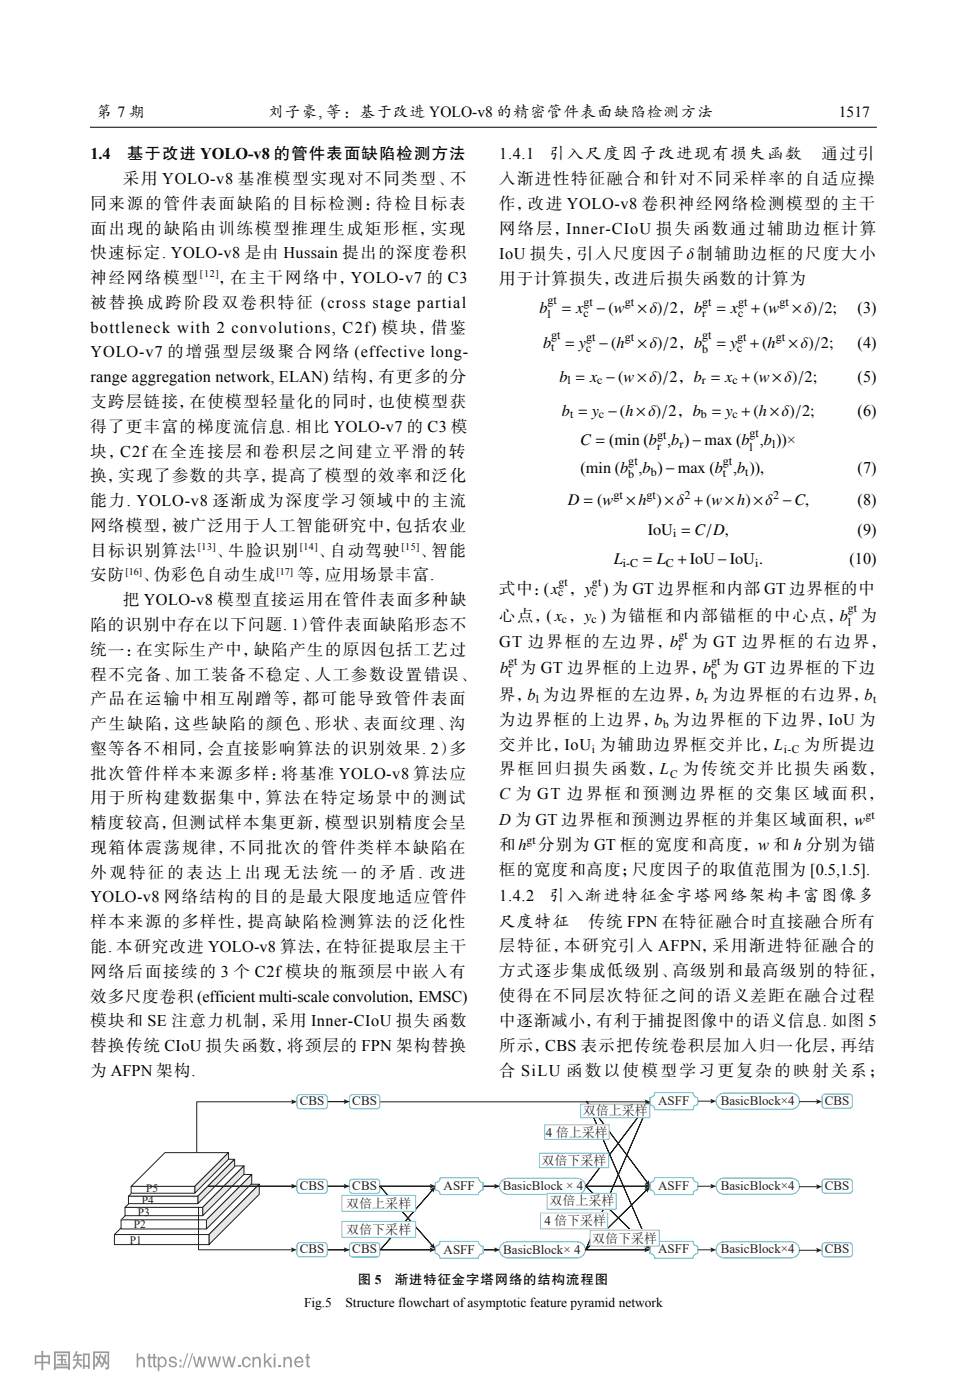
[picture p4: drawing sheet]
<svg xmlns="http://www.w3.org/2000/svg" width="210mm" height="303mm" viewBox="0 0 210 303" stroke-linecap="round" stroke-linejoin="round" font-family="sans-serif">
<path d="M82.2 238.4h57.7" fill="none" stroke="#231f20" stroke-width=".22"/>
<path d="M139.5 237.9l1.2 .5-1.2 .5 .2-.5z" fill="#231f20"/>
<path d="M74.7 238.4h-3.9h4.8" fill="none" stroke="#231f20" stroke-width=".22"/>
<path d="M74.4 237.9l1.2 .5-1.2 .5 .2-.5z" fill="#231f20"/>
<path d="M74.7 256.7h-3.9h4.8" fill="none" stroke="#231f20" stroke-width=".22"/>
<path d="M74.4 256.2l1.2 .5-1.2 .5 .2-.5z" fill="#231f20"/>
<path d="M74.8 270.4h-3.9h4.7" fill="none" stroke="#231f20" stroke-width=".22"/>
<path d="M74.4 269.9l1.2 .5-1.2 .6 .2-.6z" fill="#231f20"/>
<path d="M107.3 256.7h-2.8h3.6" fill="none" stroke="#231f20" stroke-width=".22"/>
<path d="M106.9 256.2l1.2 .5-1.2 .5 .2-.5z" fill="#231f20"/>
<path d="M107.3 270.4h-2.6h3.4" fill="none" stroke="#231f20" stroke-width=".22"/>
<path d="M106.9 269.9l1.2 .5-1.2 .6 .2-.6z" fill="#231f20"/>
<path d="M75.8 237.1l.4-.2h5.3a.68 .68 0 0 1 .7 .6v1.8a.65 .65 0 0 1-.7 .6h-5.3a.65 .65 0 0 1-.6-.6v-1.8z" fill-rule="evenodd" fill="#fff"/>
<path d="M75.8 237.1l.4-.2h5.3a.68 .68 0 0 1 .7 .6v1.8a.65 .65 0 0 1-.7 .6h-5.3a.65 .65 0 0 1-.6-.6v-1.8z" fill="none" stroke="#4ea5b9" stroke-width=".22"/>
<path d="M75.8 255.4l.4-.2h5.3a.65 .65 0 0 1 .7 .6v1.8a.68 .68 0 0 1-.7 .6h-5.3a.68 .68 0 0 1-.6-.6v-1.8z" fill-rule="evenodd" fill="#fff"/>
<path d="M75.8 255.4l.4-.2h5.3a.65 .65 0 0 1 .7 .6v1.8a.68 .68 0 0 1-.7 .6h-5.3a.68 .68 0 0 1-.6-.6v-1.8z" fill="none" stroke="#4ea5b9" stroke-width=".22"/>
<path d="M75.8 269.1l.5-.2h5.2a.62 .62 0 0 1 .6 .7v1.7a.65 .65 0 0 1-.6 .7h-5.2a.66 .66 0 0 1-.7-.7v-1.7z" fill-rule="evenodd" fill="#fff"/>
<path d="M75.8 269.1l.5-.2h5.2a.62 .62 0 0 1 .6 .7v1.7a.65 .65 0 0 1-.6 .7h-5.2a.66 .66 0 0 1-.7-.7v-1.7z" fill="none" stroke="#4ea5b9" stroke-width=".22"/>
<path d="M93.3 270.4h-11h11.9" fill="none" stroke="#231f20" stroke-width=".22"/>
<path d="M92.9 269.9l1.3 .5-1.3 .6 .2-.6z" fill="#231f20"/>
<path d="M94.2 256.8l-11.9 13.6 11.3-13" fill="none" stroke="#231f20" stroke-width=".22"/>
<path d="M93 257.4l1.2-.6-.5 1.3-.2-.5z" fill="#231f20"/>
<path d="M93.4 256.7h-11.2h12" fill="none" stroke="#231f20" stroke-width=".22"/>
<path d="M93 256.2l1.2 .5-1.2 .5 .2-.5z" fill="#231f20"/>
<path d="M93.6 269.6l-11.4-12.9 12 13.6" fill="none" stroke="#231f20" stroke-width=".22"/>
<path d="M93 269.7l.5-.2 .2-.5 .5 1.3z" fill="#231f20"/>
<path d="M73.9 258.6h16v3.5h-16z" fill-rule="evenodd" fill="#fff"/>
<path d="M74 258.7h15.9v3.4h-15.9z" fill="none" stroke="#83c3d0" stroke-width=".22"/>
<path d="M73.9 264.2h16v3.5h-16z" fill-rule="evenodd" fill="#fff"/>
<path d="M74 264.3h15.9v3.4h-15.9z" fill="none" stroke="#83c3d0" stroke-width=".22"/>
<path d="M108.6 269.2l.8-.4 .5-.1h14.8a1.75 1.75 0 0 1 1.9 1.8 1.75 1.75 0 0 1-1.9 1.7h-14.8a1.75 1.75 0 0 1-1.7-1 1.75 1.75 0 0 1 .4-2z" fill-rule="evenodd" fill="#fff"/>
<path d="M108.6 269.2l.8-.4 .5-.1h14.8a1.75 1.75 0 0 1 1.9 1.8 1.75 1.75 0 0 1-1.9 1.7h-14.8a1.75 1.75 0 0 1-1.7-1 1.75 1.75 0 0 1 .4-2z" fill="none" stroke="#4ea5b9" stroke-width=".22"/>
<path d="M108.6 255.4l.8-.4h.5h14.8a1.75 1.75 0 0 1 1.9 1.7 1.75 1.75 0 0 1-1.9 1.8h-14.8a1.74 1.74 0 0 1-1.7-1.1 1.74 1.74 0 0 1 .4-2z" fill-rule="evenodd" fill="#fff"/>
<path d="M108.6 255.4l.8-.4h.5h14.8a1.75 1.75 0 0 1 1.9 1.7 1.75 1.75 0 0 1-1.9 1.8h-14.8a1.74 1.74 0 0 1-1.7-1.1 1.74 1.74 0 0 1 .4-2z" fill="none" stroke="#4ea5b9" stroke-width=".22"/>
<path d="M140.5 238.5l-13.8 31.9 13.5-31.1" fill="none" stroke="#231f20" stroke-width=".22"/>
<path d="M139.6 239.4l.9-.9v1.3l-.4-.4z" fill="#231f20"/>
<path d="M140.6 256.8l-13.9 13.6 13.3-13" fill="none" stroke="#231f20" stroke-width=".22"/>
<path d="M139.3 257.3l1.3-.5-.5 1.3-.3-.6z" fill="#231f20"/>
<path d="M139.8 270.4h-13.1h13.9" fill="none" stroke="#231f20" stroke-width=".22"/>
<path d="M139.4 269.9l1.2 .5-1.2 .6 .2-.6z" fill="#231f20"/>
<path d="M139.9 256.7h-13.2h14" fill="none" stroke="#231f20" stroke-width=".22"/>
<path d="M139.5 256.2l1.2 .5-1.2 .5 .2-.5z" fill="#231f20"/>
<path d="M140.5 238.5l-13.8 18.2 13.3-17.5" fill="none" stroke="#231f20" stroke-width=".22"/>
<path d="M139.3 239.2l1.2-.7-.4 1.3-.2-.5z" fill="#231f20"/>
<path d="M140.1 269.7l-13.4-13 14 13.6" fill="none" stroke="#231f20" stroke-width=".22"/>
<path d="M140.2 269.1l.5 1.2-1.3-.5 .6-.2z" fill="#231f20"/>
<path d="M140.1 256l-13.2-17.7 13.7 18.4" fill="none" stroke="#231f20" stroke-width=".22"/>
<path d="M139.5 256l.5-.1 .3-.5 .3 1.3z" fill="#231f20"/>
<path d="M140.3 269.3l-13.4-31 13.7 31.8" fill="none" stroke="#231f20" stroke-width=".22"/>
<path d="M139.7 269.1h.5l.4-.4v1.4z" fill="#231f20"/>
<path d="M125.5 238.9h15v3h-15z" fill-rule="evenodd" fill="#fff"/>
<path d="M125.6 238.9h14.9v3h-14.9z" fill="none" stroke="#83c3d0" stroke-width=".22"/>
<path d="M117.8 243.3h14v3.2h-14z" fill-rule="evenodd" fill="#fff"/>
<path d="M117.8 243.4h14v3.1h-14z" fill="none" stroke="#83c3d0" stroke-width=".22"/>
<path d="M118.3 258.2h15v3.5h-15z" fill-rule="evenodd" fill="#fff"/>
<path d="M118.3 258.2h15v3.5h-15z" fill="none" stroke="#83c3d0" stroke-width=".22"/>
<path d="M116.9 262.4h14.5v3.5h-14.5z" fill-rule="evenodd" fill="#fff"/>
<path d="M116.9 262.5h14.5v3.4h-14.5z" fill="none" stroke="#83c3d0" stroke-width=".22"/>
<path d="M116.7 249.5h15v3.2h-15z" fill-rule="evenodd" fill="#fff"/>
<path d="M116.7 249.5h15v3.2h-15z" fill="none" stroke="#83c3d0" stroke-width=".22"/>
<path d="M155.4 269.2l.8-.4 .5-.1h14.4a1.75 1.75 0 0 1 1.8 1.7 1.75 1.75 0 0 1-1.8 1.8h-14.4a1.74 1.74 0 0 1-1.7-1 1.74 1.74 0 0 1 .4-2z" fill-rule="evenodd" fill="#fff"/>
<path d="M155.4 269.2l.8-.4 .5-.1h14.4a1.75 1.75 0 0 1 1.8 1.7 1.75 1.75 0 0 1-1.8 1.8h-14.4a1.74 1.74 0 0 1-1.7-1 1.74 1.74 0 0 1 .4-2z" fill="none" stroke="#4ea5b9" stroke-width=".22"/>
<path d="M155.4 255.4l.8-.4 .5-.1h14.4a1.75 1.75 0 0 1 1.8 1.8 1.75 1.75 0 0 1-1.8 1.7h-14.4a1.75 1.75 0 0 1-1.7-1 1.75 1.75 0 0 1 .4-2z" fill-rule="evenodd" fill="#fff"/>
<path d="M155.4 255.4l.8-.4 .5-.1h14.4a1.75 1.75 0 0 1 1.8 1.8 1.75 1.75 0 0 1-1.8 1.7h-14.4a1.75 1.75 0 0 1-1.7-1 1.75 1.75 0 0 1 .4-2z" fill="none" stroke="#4ea5b9" stroke-width=".22"/>
<path d="M155.4 237l.8-.4 .5-.1h14.4a1.75 1.75 0 0 1 1.8 1.8 1.75 1.75 0 0 1-1.8 1.7h-14.4a1.76 1.76 0 0 1-1.7-1 1.76 1.76 0 0 1 .4-2z" fill-rule="evenodd" fill="#fff"/>
<path d="M155.4 237l.8-.4 .5-.1h14.4a1.75 1.75 0 0 1 1.8 1.8 1.75 1.75 0 0 1-1.8 1.7h-14.4a1.76 1.76 0 0 1-1.7-1 1.76 1.76 0 0 1 .4-2z" fill="none" stroke="#4ea5b9" stroke-width=".22"/>
<path d="M178 236.9l.5-.2h5.2a.68 .68 0 0 1 .7 .7v1.8a.65 .65 0 0 1-.7 .6h-5.2a.65 .65 0 0 1-.7-.6v-1.8z" fill-rule="evenodd" fill="#fff"/>
<path d="M178 236.9l.5-.2h5.2a.68 .68 0 0 1 .7 .7v1.8a.65 .65 0 0 1-.7 .6h-5.2a.65 .65 0 0 1-.7-.6v-1.8z" fill="none" stroke="#4ea5b9" stroke-width=".22"/>
<path d="M178 255.3l.5-.2h5.2a.68 .68 0 0 1 .7 .7v1.7a.65 .65 0 0 1-.7 .7h-5.2a.65 .65 0 0 1-.7-.7v-1.7z" fill-rule="evenodd" fill="#fff"/>
<path d="M178 255.3l.5-.2h5.2a.68 .68 0 0 1 .7 .7v1.7a.65 .65 0 0 1-.7 .7h-5.2a.65 .65 0 0 1-.7-.7v-1.7z" fill="none" stroke="#4ea5b9" stroke-width=".22"/>
<path d="M178 269.1l.5-.2h5.2a.68 .68 0 0 1 .7 .7v1.7a.65 .65 0 0 1-.7 .7h-5.2a.65 .65 0 0 1-.7-.7v-1.7z" fill-rule="evenodd" fill="#fff"/>
<path d="M178 269.1l.5-.2h5.2a.68 .68 0 0 1 .7 .7v1.7a.65 .65 0 0 1-.7 .7h-5.2a.65 .65 0 0 1-.7-.7v-1.7z" fill="none" stroke="#4ea5b9" stroke-width=".22"/>
<path d="M63.4 238.4h-20.8v11" fill="none" stroke="#231f20" stroke-width=".22"/>
<path d="M63 237.9l1.2 .5-1.2 .5 .2-.5z" fill="#231f20"/>
<path d="M35.6 256.3h20.5l-10.9 10.8h-20.4z" fill-rule="evenodd" fill="#fff"/>
<path d="M35.6 256.3h20.5l-10.9 10.8h-20.4z" fill="none" stroke="#231f20" stroke-width=".22"/>
<path d="M56.1 256.3v2.1l-10.9 10.9v-2.2z" fill-rule="evenodd" fill="#e6e7e9"/>
<path d="M56.1 256.3v2.1l-10.9 10.9v-2.2z" fill="none" stroke="#231f20" stroke-width=".22"/>
<path d="M24.7 267.1h20.5v2.2h-20.5z" fill-rule="evenodd" fill="#fff"/>
<path d="M24.8 267.1h20.4v2.2h-20.4z" fill="none" stroke="#231f20" stroke-width=".22"/>
<path d="M36 254.2h18.4l-9.7 9.8h-18.5z" fill-rule="evenodd" fill="#fff"/>
<path d="M36 254.2h18.4l-9.7 9.8h-18.5z" fill="none" stroke="#231f20" stroke-width=".22"/>
<path d="M54.4 254.2v1.9l-9.7 9.8v-1.9z" fill-rule="evenodd" fill="#e6e7e9"/>
<path d="M54.4 254.2v1.9l-9.7 9.8v-1.9z" fill="none" stroke="#231f20" stroke-width=".22"/>
<path d="M26.2 263.9h18.5v2h-18.5z" fill-rule="evenodd" fill="#fff"/>
<path d="M26.2 264h18.5v1.9h-18.5z" fill="none" stroke="#231f20" stroke-width=".22"/>
<path d="M36 252.3h16.8l-9 9h-16.8z" fill-rule="evenodd" fill="#fff"/>
<path d="M36 252.3h16.8l-9 9h-16.8z" fill="none" stroke="#231f20" stroke-width=".22"/>
<path d="M52.8 252.3v1.8l-9 9v-1.8z" fill-rule="evenodd" fill="#e6e7e9"/>
<path d="M52.8 252.3v1.8l-9 9v-1.8z" fill="none" stroke="#231f20" stroke-width=".22"/>
<path d="M27 261.2h16.8v1.9h-16.8z" fill-rule="evenodd" fill="#fff"/>
<path d="M27 261.3h16.8v1.8h-16.8z" fill="none" stroke="#231f20" stroke-width=".22"/>
<path d="M35.8 250.9h15l-8 8h-15z" fill-rule="evenodd" fill="#fff"/>
<path d="M35.8 250.9h15l-8 8h-15z" fill="none" stroke="#231f20" stroke-width=".22"/>
<path d="M50.8 250.9v1.6l-8 8v-1.6z" fill-rule="evenodd" fill="#e6e7e9"/>
<path d="M50.8 250.9v1.6l-8 8v-1.6z" fill="none" stroke="#231f20" stroke-width=".22"/>
<path d="M27.7 258.8h15.1v1.7h-15.1z" fill-rule="evenodd" fill="#fff"/>
<path d="M27.8 258.9h15v1.6h-15z" fill="none" stroke="#231f20" stroke-width=".22"/>
<path d="M28.4 256.7l7.3-7.3h13.7l-7.3 7.3z" fill-rule="evenodd" fill="#fff"/>
<path d="M28.4 256.7l7.3-7.3h13.7l-7.3 7.3z" fill="none" stroke="#231f20" stroke-width=".22"/>
<path d="M42.1 256.7l7.3-7.3v1.5l-7.3 7.3z" fill-rule="evenodd" fill="#e6e7e9"/>
<path d="M42.1 256.7l7.3-7.3v1.5l-7.3 7.3z" fill="none" stroke="#231f20" stroke-width=".22"/>
<path d="M28.3 256.7h13.8v1.5h-13.8z" fill-rule="evenodd" fill="#fff"/>
<path d="M28.4 256.7h13.7v1.5h-13.7zM63.4 256.7h-18.4h19.2" fill="none" stroke="#231f20" stroke-width=".22"/>
<path d="M63 256.2l1.2 .5-1.2 .5 .2-.5z" fill="#231f20"/>
<path d="M42.9 261.3v9.1h20.4" fill="none" stroke="#231f20" stroke-width=".22"/>
<path d="M62.9 269.9l1.3 .5-1.3 .6 .3-.6z" fill="#231f20"/>
<path d="M64.4 237.1l.5-.2h5.2a.68 .68 0 0 1 .7 .6v1.8a.66 .66 0 0 1-.7 .6h-5.2a.65 .65 0 0 1-.7-.6v-1.8z" fill-rule="evenodd" fill="#fff"/>
<path d="M64.4 237.1l.5-.2h5.2a.68 .68 0 0 1 .7 .6v1.8a.66 .66 0 0 1-.7 .6h-5.2a.65 .65 0 0 1-.7-.6v-1.8z" fill="none" stroke="#4ea5b9" stroke-width=".22"/>
<path d="M64.4 255.4l.5-.2h5.2a.62 .62 0 0 1 .7 .6v1.8a.65 .65 0 0 1-.7 .6h-5.2a.65 .65 0 0 1-.7-.6v-1.8z" fill-rule="evenodd" fill="#fff"/>
<path d="M64.4 255.4l.5-.2h5.2a.62 .62 0 0 1 .7 .6v1.8a.65 .65 0 0 1-.7 .6h-5.2a.65 .65 0 0 1-.7-.6v-1.8z" fill="none" stroke="#4ea5b9" stroke-width=".22"/>
<path d="M64.4 269.1l.5-.2h5.2a.65 .65 0 0 1 .7 .7v1.7a.62 .62 0 0 1-.7 .7h-5.2a.63 .63 0 0 1-.7-.7v-1.7z" fill-rule="evenodd" fill="#fff"/>
<path d="M64.4 269.1l.5-.2h5.2a.65 .65 0 0 1 .7 .7v1.7a.62 .62 0 0 1-.7 .7h-5.2a.63 .63 0 0 1-.7-.7v-1.7z" fill="none" stroke="#4ea5b9" stroke-width=".22"/>
<path d="M95.2 268.6h8.3a1.04 1.04 0 0 0 1 1.1v1.6a1.04 1.04 0 0 0-1 1h-8.3a1 1 0 0 0-1-1v-1.6a1.01 1.01 0 0 0 1-1.1z" fill-rule="evenodd" fill="#fff"/>
<path d="M95.2 268.6h8.3a1.04 1.04 0 0 0 1 1.1v1.6a1.04 1.04 0 0 0-1 1h-8.3a1 1 0 0 0-1-1v-1.6a1.01 1.01 0 0 0 1-1.1z" fill="none" stroke="#1fa8de" stroke-width=".22"/>
<path d="M95.2 254.9h8.3a1.04 1.04 0 0 0 1 1v1.6a1.03 1.03 0 0 0-1 1h-8.3a1.03 1.03 0 0 0-1-1v-1.6a1.05 1.05 0 0 0 1-1z" fill-rule="evenodd" fill="#fff"/>
<path d="M95.2 254.9h8.3a1.04 1.04 0 0 0 1 1v1.6a1.03 1.03 0 0 0-1 1h-8.3a1.03 1.03 0 0 0-1-1v-1.6a1.05 1.05 0 0 0 1-1z" fill="none" stroke="#1fa8de" stroke-width=".22"/>
<path d="M140.6 255.9a1.05 1.05 0 0 0 1-1.1h8.3a1.04 1.04 0 0 0 1 1.1v1.6a1.03 1.03 0 0 0-1 1h-8.3a1.05 1.05 0 0 0-1-1z" fill-rule="evenodd" fill="#fff"/>
<path d="M140.6 255.9a1.05 1.05 0 0 0 1-1.1h8.3a1.04 1.04 0 0 0 1 1.1v1.6a1.03 1.03 0 0 0-1 1h-8.3a1.05 1.05 0 0 0-1-1z" fill="none" stroke="#1fa8de" stroke-width=".22"/>
<path d="M140.6 237.5a1.05 1.05 0 0 0 1-1.1h8.3a1.04 1.04 0 0 0 1 1.1v1.6a1.03 1.03 0 0 0-1 1h-8.3a1.04 1.04 0 0 0-1-1z" fill-rule="evenodd" fill="#fff"/>
<path d="M140.6 237.5a1.05 1.05 0 0 0 1-1.1h8.3a1.04 1.04 0 0 0 1 1.1v1.6a1.03 1.03 0 0 0-1 1h-8.3a1.04 1.04 0 0 0-1-1z" fill="none" stroke="#1fa8de" stroke-width=".22"/>
<path d="M140.6 269.7a1.04 1.04 0 0 0 1-1.1h8.3a1.04 1.04 0 0 0 1 1.1v1.6a1.03 1.03 0 0 0-1 1h-8.3a1.03 1.03 0 0 0-1-1z" fill-rule="evenodd" fill="#fff"/>
<path d="M140.6 269.7a1.04 1.04 0 0 0 1-1.1h8.3a1.04 1.04 0 0 0 1 1.1v1.6a1.03 1.03 0 0 0-1 1h-8.3a1.03 1.03 0 0 0-1-1z" fill="none" stroke="#1fa8de" stroke-width=".22"/>
<path d="M127.6 266.1h15v3.5h-15z" fill-rule="evenodd" fill="#fff"/>
<path d="M127.6 266.2h15v3.4h-15z" fill="none" stroke="#83c3d0" stroke-width=".22"/>
<path d="M151 238.3h3.1" fill="none" stroke="#231f20" stroke-width=".22"/>
<path d="M153.7 237.8l1.2 .5-1.2 .5 .2-.5z" fill="#231f20"/>
<path d="M151 256.7h3.1" fill="none" stroke="#231f20" stroke-width=".22"/>
<path d="M153.7 256.2l1.2 .5-1.2 .5 .2-.5z" fill="#231f20"/>
<path d="M151 270.4h3.1" fill="none" stroke="#231f20" stroke-width=".22"/>
<path d="M153.7 269.9l1.2 .5-1.2 .6 .2-.6z" fill="#231f20"/>
<path d="M172.9 238.4h4" fill="none" stroke="#231f20" stroke-width=".22"/>
<path d="M176.5 237.9l1.3 .5-1.3 .5 .3-.5z" fill="#231f20"/>
<path d="M172.9 256.8h4" fill="none" stroke="#231f20" stroke-width=".22"/>
<path d="M176.5 256.3l1.3 .5-1.3 .5 .3-.5z" fill="#231f20"/>
<path d="M172.9 270.5h4" fill="none" stroke="#231f20" stroke-width=".22"/>
<path d="M176.5 270l1.3 .5-1.3 .6 .3-.6z" fill="#231f20"/>
<path d="M19.6 27.5h170" fill="none" stroke="#000" stroke-width=".22"/>
<g fill="#999">
<path d="M7.5 293.2v2.1h.4v-.3h1.1l-.1 1.5h.5l-.1-1.5h1.1v.3h.4v-2.1l-1.5 .1 .1-1h-.5l.1 1zM7.9 293.7h1.1v1h-1.1zM9.3 293.7h1.1v1h-1.1z" fill-rule="evenodd"/>
<path d="M12.3 293.1v.4h.9v.6l-.7-.1v.4h.7v.7h-1v.4h2.4v-.4h-1v-.7h.7v-.4l-.7 .1v-.6h.9v-.4zM13.8 294.7l.4 .4 .2-.2a.33 .33 0 0 0-.2-.3 .33 .33 0 0 0-.4 .1zM11.6 292.4v4h.5v-.3h2.6v.3h.5v-4zM12.1 292.8h2.6v2.9h-2.6z" fill-rule="evenodd"/>
<path d="M16.4 292.3l-.7 1.4 .4 .3 .3-.6h.3v.7h-.9v.4l.8-.1-.2 .8-.7 .8 .2 .4 1-1.3 .6 .9 .3-.4-.8-.9v-.3l.8 .1v-.4h-.8v-.7h.7v-.4l-1.2 .1 .4-.6zM17.9 292.9v3.3h.4v-.4h.7v.4h.4v-3.3zM18.3 293.2h.7v2.2h-.7z" fill-rule="evenodd"/>
<path d="M20.1 292.4h3.5v3.7l-.7 .3-.3-.5 .6-.1v-.7l-.3 .2-.3-.5-.6 1.2-.3-.3 .7-1.3-.6-.8 .3-.3 .4 .7 .1-1 .5 .3a1.4 1.4 0 0 0 .1 1.7v-2.2h-2.7v2.7l.2-.2a1.01 1.01 0 0 0-.1-1.7l.2-.3 .5 .7 .2-1.1 .4 .1v.2a1.53 1.53 0 0 0 .1 1.8l-.3 .4-.3-.6-.6 1-.3-.2v.8h-.4z" fill-rule="evenodd"/>
<path d="M29.6 292.9h.3v1.1a.79 .79 0 0 1 .9-.4 .79 .79 0 0 1 .6 .8v1.5h-.4v-1.5a.54 .54 0 0 0-.7-.4 .54 .54 0 0 0-.4 .7v1.2h-.3z" fill-rule="evenodd"/>
<path d="M32.1 293h.4v.6h.3v.3h-.3v1.5l.3 .2v.3a.53 .53 0 0 1-.7-.5v-1.5h-.3v-.3h.3z" fill-rule="evenodd"/>
<path d="M33.2 293h.3v.6h.4v.3h-.4v1.5l.4 .2-.1 .3a.53 .53 0 0 1-.6-.5v-1.5h-.3v-.3h.3z" fill-rule="evenodd"/>
<path d="M34.1 293.6v3.1h.4v-1.1a1.01 1.01 0 0 0 1.3 0 1.01 1.01 0 0 0 .2-1.2 .83 .83 0 0 0-.6-.8 .83 .83 0 0 0-.9 .4v-.4zM34.8 294a.81 .81 0 0 1 1 .7 .81 .81 0 0 1-.9 .9 .99 .99 0 0 1-.1-1.6z" fill-rule="evenodd"/>
<path d="M36.7 293.8l.4-.2a.83 .83 0 0 1 1.1 .7h-.3a.49 .49 0 0 0-.5-.4 .49 .49 0 0 0-.5 .4l.2 .1a1.03 1.03 0 0 1 1.2 1 .96 .96 0 0 1-1 .5 .96 .96 0 0 1-.8-.8h.3a.55 .55 0 0 0 .5 .5 .55 .55 0 0 0 .6-.4l-1.2-.5-.2-.6z" fill-rule="evenodd"/>
<path d="M38.8 294.2v.5h.5v-.5zM38.8 295.4v.5h.5v-.5z" fill-rule="evenodd"/>
<path d="M40.5 292.8h.2l-1 3.2h-.2z" fill-rule="evenodd"/>
<path d="M41.5 292.8h.3l-1 3.2h-.3z" fill-rule="evenodd"/>
<path d="M41.7 293.5h.4l.4 1.9 .5-1.9h.4l.4 1.9 .5-1.9h.4l-.7 2.4h-.4l-.4-1.7-.5 1.7h-.4z" fill-rule="evenodd"/>
<path d="M44.9 293.5h.4l.4 1.9 .4-1.9h.5l.4 1.9 .4-1.9h.4l-.6 2.4h-.4l-.4-1.7-.5 1.7h-.4z" fill-rule="evenodd"/>
<path d="M48 293.5h.4l.5 1.9 .4-1.9h.4l.5 1.9 .4-1.9h.4l-.6 2.4h-.4l-.5-1.7-.4 1.7h-.4z" fill-rule="evenodd"/>
<path d="M51.5 295.5h.5v.4h-.5z" fill-rule="evenodd"/>
<path d="M52.8 293.7a.95 .95 0 0 1 1.5 .7h-.4a.55 .55 0 0 0-.6-.5 .55 .55 0 0 0-.5 .5 .75 .75 0 0 0-.1 .8 .75 .75 0 0 0 .8 .4l.4-.5h.4a1.03 1.03 0 0 1-1.5 .7 1.03 1.03 0 0 1-.4-1.6z" fill-rule="evenodd"/>
<path d="M54.6 293.6h.4v.4a.77 .77 0 0 1 .8-.4 .77 .77 0 0 1 .6 .7v1.6h-.4v-1.4a.56 .56 0 0 0-.6-.6 .56 .56 0 0 0-.4 .8v1.2h-.4z" fill-rule="evenodd"/>
<path d="M57.1 292.9h.3v1.7l1-.9h.4l-.8 .8 .9 1.4h-.5l-.7-1.1-.3 .3v.8h-.3z" fill-rule="evenodd"/>
<path d="M59.2 292.9v.4h.4v-.4zM59.2 293.7v2.2h.4v-2.2z" fill-rule="evenodd"/>
<path d="M60.3 295.5h.5v.4h-.5z" fill-rule="evenodd"/>
<path d="M61.3 293.6h.4v.4a.77 .77 0 0 1 .8-.4 .77 .77 0 0 1 .6 .7v1.6h-.4v-1.4a.56 .56 0 0 0-.6-.6 .56 .56 0 0 0-.4 .8v1.2h-.4z" fill-rule="evenodd"/>
<path d="M64.2 294.2a.62 .62 0 0 1 .7-.3 .62 .62 0 0 1 .4 .7h-1.3zM64.1 293.8a1.14 1.14 0 0 0-.4 1.5 1.14 1.14 0 0 0 1.5 .4l.4-.6h-.3a.63 .63 0 0 1-.8 .5 .63 .63 0 0 1-.5-.7h1.7a1.04 1.04 0 0 0-.5-1.1 1.04 1.04 0 0 0-1.1 0z" fill-rule="evenodd"/>
<path d="M66.3 293h.4v.6h.4v.3h-.4v1.5l.4 .2-.1 .3a.53 .53 0 0 1-.7-.5v-1.5h-.3v-.3h.3z" fill-rule="evenodd"/>
</g>
<g font-size="3.5">
<text x="19.6" y="34.5">1.4</text>
<text x="27.5" y="34.5">基于改进 YOLO-v8 的管件表面缺陷检测方法</text>
<text x="108" y="34.5">1.4.1</text>
<text x="118.8" y="34.5">引入尺度因子改进现有损失函数　通过引</text>
<text x="26.6" y="39.8">采用 YOLO-v8 基准模型实现对不同类型、不</text>
<text x="108" y="39.9">入渐进性特征融合和针对不同采样率的自适应操</text>
<text x="19.6" y="45.2">同来源的管件表面缺陷的目标检测：待检目标表</text>
<text x="108" y="45.2">作，改进 YOLO-v8 卷积神经网络检测模型的主干</text>
<text x="19.6" y="50.5">面出现的缺陷由训练模型推理生成矩形框，实现</text>
<text x="108" y="50.6">网络层，Inner-CIoU 损失函数通过辅助边框计算</text>
<text x="19.6" y="55.9">快速标定. YOLO-v8 是由 Hussain 提出的深度卷积</text>
<text x="108" y="56.1">IoU 损失，引入尺度因子 δ制辅助边框的尺度大小</text>
<text x="19.6" y="61.3">神经网络模型</text>
<text x="47.5" y="61.3">，在主干网络中，YOLO-v7 的 C3</text>
<text x="108" y="61.5">用于计算损失，改进后损失函数的计算为</text>
<text x="19.6" y="66.6">被替换成跨阶段双卷积特征 (cross stage partial</text>
<text x="19.6" y="72">bottleneck with 2 convolutions, C2f) 模块，借鉴</text>
<text x="116.7" y="67.6">b</text>
<text x="121.4" y="67.6">= x</text>
<text x="128.9" y="67.6">−(w</text>
<text x="137.8" y="67.6">×δ)/2，b</text>
<text x="154.9" y="67.6">= x</text>
<text x="162.3" y="67.6">+(w</text>
<text x="171.3" y="67.6">×δ)/2;</text>
<text x="185.5" y="67.6">(3)</text>
<text x="19.6" y="77.4">YOLO-v7 的增强型层级聚合网络 (effective long-</text>
<text x="117.5" y="75.2">b</text>
<text x="122.2" y="75.2">= y</text>
<text x="129.5" y="75.2">−(h</text>
<text x="137.8" y="75.2">×δ)/2，b</text>
<text x="154.9" y="75.2">= y</text>
<text x="162.2" y="75.2">+(h</text>
<text x="170.5" y="75.2">×δ)/2;</text>
<text x="185.5" y="75.2">(4)</text>
<text x="19.6" y="82.7">range aggregation network, ELAN) 结构，有更多的分</text>
<text x="121" y="82.6">b = x −(w×δ)/2，b = x +(w×δ)/2;</text>
<text x="185.5" y="82.6">(5)</text>
<text x="19.6" y="88.1">支跨层链接，在使模型轻量化的同时，也使模型获</text>
<text x="19.6" y="93.4">得了更丰富的梯度流信息. 相比 YOLO-v7 的 C3 模</text>
<text x="121.5" y="90">b = y −(h×δ)/2，b = y +(h×δ)/2;</text>
<text x="185.5" y="90">(6)</text>
<text x="19.6" y="98.8">块，C2f 在全连接层和卷积层之间建立平滑的转</text>
<text x="125.5" y="96.4">C = (min (b ,b )−max (b ,b ))×</text>
<text x="19.6" y="104.2">换，实现了参数的共享，提高了模型的效率和泛化</text>
<text x="125.6" y="102.4">(min (b ,b )−max (b ,b )),</text>
<text x="185.5" y="102.4">(7)</text>
<text x="19.6" y="109.5">能力. YOLO-v8 逐渐成为深度学习领域中的主流</text>
<text x="122.8" y="109.3">D = (w</text>
<text x="135.4" y="109.3">×h )×δ +(w×h)×δ −C,</text>
<text x="185.5" y="109.3">(8)</text>
<text x="19.6" y="114.9">网络模型，被广泛用于人工智能研究中，包括农业</text>
<text x="140.1" y="115.7">IoU = C/D,</text>
<text x="185.5" y="115.7">(9)</text>
<text x="19.6" y="120.2">目标识别算法</text>
<text x="19.6" y="125.6">安防</text>
<text x="30.8" y="125.6">、伪彩色自动生成</text>
<text x="46.8" y="120.2">、牛脸识别</text>
<text x="64.3" y="125.6">等，应用场景丰富.</text>
<text x="68.8" y="120.2">、自动驾驶</text>
<text x="90.8" y="120.2">、智能</text>
<text x="132.8" y="122.1">L</text>
<text x="139" y="122.1">= L +IoU−IoU .</text>
<text x="183.7" y="122.1">(10)</text>
<text x="26.6" y="131">把 YOLO-v8 模型直接运用在管件表面多种缺</text>
<text x="108" y="128.6">式中：(x ，y ) 为 GT 边界框和内部 GT 边界框的中</text>
<text x="19.6" y="136.3">陷的识别中存在以下问题. 1）管件表面缺陷形态不</text>
<text x="108" y="134.3">心点，( x ，y ) 为锚框和内部锚框的中心点，b</text>
<text x="186.2" y="134.3">为</text>
<text x="19.6" y="141.7">统一：在实际生产中，缺陷产生的原因包括工艺过</text>
<text x="108" y="140.1">GT 边界框的左边界， b</text>
<text x="149.7" y="140.1">为 GT 边界框的右边界，</text>
<text x="19.6" y="147">程不完备、加工装备不稳定、人工参数设置错误、</text>
<text x="108.2" y="145.7">b</text>
<text x="112.5" y="145.7">为 GT 边界框的上边界，b</text>
<text x="156.4" y="145.7">为 GT 边界框的下边</text>
<text x="19.6" y="152.4">产品在运输中相互剐蹭等，都可能导致管件表面</text>
<text x="108" y="151.4">界，b 为边界框的左边界，b 为边界框的右边界，b</text>
<text x="19.6" y="157.8">产生缺陷，这些缺陷的颜色、形状、表面纹理、沟</text>
<text x="108" y="156.8">为边界框的上边界，b 为边界框的下边界，IoU 为</text>
<text x="19.6" y="163.1">壑等各不相同，会直接影响算法的识别效果. 2）多</text>
<text x="108" y="162.2">交并比，IoU 为辅助边界框交并比，L</text>
<text x="108" y="167.6">界框回归损失函数，L</text>
<text x="147.7" y="167.6">为传统交并比损失函数，</text>
<text x="174" y="162.2">为所提边</text>
<text x="19.6" y="168.5">批次管件样本来源多样：将基准 YOLO-v8 算法应</text>
<text x="19.6" y="173.8">用于所构建数据集中，算法在特定场景中的测试</text>
<text x="108" y="173">C 为 GT 边界框和预测边界框的交集区域面积，</text>
<text x="19.6" y="179.2">精度较高，但测试样本集更新，模型识别精度会呈</text>
<text x="108" y="178.5">D 为 GT 边界框和预测边界框的并集区域面积，w</text>
<text x="19.6" y="184.6">现箱体震荡规律，不同批次的管件类样本缺陷在</text>
<text x="108" y="184">和 h</text>
<text x="116.4" y="184">分别为 GT 框的宽度和高度， w 和 h 分别为锚</text>
<text x="19.6" y="189.9">外 观 特 征 的 表 达 上 出 现 无 法 统 一 的 矛 盾 . 改 进</text>
<text x="108" y="189.3">框的宽度和高度；尺度因子的取值范围为 [0.5,1.5].</text>
<text x="19.6" y="195.3">YOLO-v8 网络结构的目的是最大限度地适应管件</text>
<text x="108" y="194.9">1.4.2</text>
<text x="118.8" y="194.9">引入渐进特征金字塔网络架构丰富图像多</text>
<text x="19.6" y="200.6">样本来源的多样性，提高缺陷检测算法的泛化性</text>
<text x="108" y="200.5">尺度特征　传统 FPN 在特征融合时直接融合所有</text>
<text x="19.6" y="206">能. 本研究改进 YOLO-v8 算法，在特征提取层主干</text>
<text x="108" y="205.9">层特征，本研究引入 AFPN，采用渐进特征融合的</text>
<text x="19.6" y="211.4">网络后面接续的 3 个 C2f 模块的瓶颈层中嵌入有</text>
<text x="108" y="211.3">方式逐步集成低级别、高级别和最高级别的特征，</text>
<text x="19.6" y="216.7">效多尺度卷积 (efficient multi-scale convolution，EMSC)</text>
<text x="108" y="216.7">使得在不同层次特征之间的语义差距在融合过程</text>
<text x="19.6" y="222.1">模块和 SE 注意力机制，采用 Inner-CIoU 损失函数</text>
<text x="19.6" y="227.5">替换传统 CIoU 损失函数，将颈层的 FPN 架构替换</text>
<text x="108" y="222">中逐渐减小，有利于捕捉图像中的语义信息. 如图 5</text>
<text x="108" y="227.4">所示，CBS 表示把传统卷积层加入归一化层，再结</text>
<text x="19.6" y="232.8">为 AFPN 架构.</text>
<text x="108" y="232.8">合 SiLU 函数以使模型学习更复杂的映射关系；</text>
</g>
<g font-size="3.4">
<text x="21" y="25.3">第 7 期</text>
<text x="58.1" y="25.3">刘子豪, 等：基于改进 YOLO-v8 的精密管件表面缺陷检测方法</text>
<text x="181.5" y="25.4">1517</text>
</g>
<g font-size="2.9">
<text x="77.4" y="277.9">图 5</text>
<text x="85.4" y="277.9">渐进特征金字塔网络的结构流程图</text>
<text x="65.8" y="282.8">Fig.5</text>
<text x="74.7" y="282.8">Structure flowchart of asymptotic feature pyramid network</text>
</g>
<g font-size="2.8" fill="#231f20">
<text x="64.9" y="239.1">CBS</text>
<text x="76.2" y="239.1">CBS</text>
<text x="142.4" y="239">ASFF</text>
<text x="155.9" y="239">BasicBlock×4</text>
<text x="178.4" y="239">CBS</text>
<text x="118.1" y="246">4 倍上采样</text>
<text x="126.1" y="241.4">双倍上采样</text>
<text x="64.8" y="257.4">CBS</text>
<text x="76.2" y="257.4">CBS</text>
<text x="96" y="257.4">ASFF</text>
<text x="108.8" y="257.6">BasicBlock × 4</text>
<text x="117.1" y="252.1">双倍下采样</text>
<text x="142.4" y="257.4">ASFF</text>
<text x="155.9" y="257.4">BasicBlock×4</text>
<text x="178.4" y="257.4">CBS</text>
<text x="74.9" y="261.4">双倍上采样</text>
<text x="118.8" y="260.9">双倍上采样</text>
<text x="74.9" y="267">双倍下采样</text>
<text x="117.8" y="265.1">4 倍下采样</text>
<text x="128.1" y="268.9">双倍下采样</text>
<text x="64.8" y="271.2">CBS</text>
<text x="76.2" y="271.2">CBS</text>
<text x="96" y="271.3">ASFF</text>
<text x="108.9" y="271.3">BasicBlock× 4</text>
<text x="142.4" y="271.2">ASFF</text>
<text x="155.9" y="271.2">BasicBlock×4</text>
<text x="178.4" y="271.2">CBS</text>
</g>
<g font-size="2.6">
<text x="118.4" y="65.8">gt</text>
<text x="118.4" y="68.7">l</text>
<text x="126.2" y="68.5">c</text>
<text x="126.2" y="66.2">gt</text>
<text x="135.1" y="66.2">gt</text>
<text x="151.9" y="66.2">gt</text>
<text x="151.9" y="68.5">r</text>
<text x="159.6" y="68.5">c</text>
<text x="159.7" y="66.2">gt</text>
<text x="168.6" y="66.2">gt</text>
<text x="119.2" y="73.4">gt</text>
<text x="119.2" y="76.1">t</text>
<text x="126.8" y="73.8">gt</text>
<text x="126.8" y="76.1">c</text>
<text x="135.1" y="73.8">gt</text>
<text x="151.9" y="73.4">gt</text>
<text x="151.9" y="76.3">b</text>
<text x="159.5" y="73.8">gt</text>
<text x="159.5" y="76.1">c</text>
<text x="167.8" y="73.8">gt</text>
<text x="122.8" y="83.1">l</text>
<text x="129.2" y="83.1">c</text>
<text x="151.8" y="83.1">r</text>
<text x="158.4" y="83.1">c</text>
<text x="123.3" y="90.5">t</text>
<text x="129.6" y="90.5">c</text>
<text x="142.1" y="95">gt</text>
<text x="151.6" y="90.5">b</text>
<text x="158.5" y="90.5">c</text>
<text x="162.2" y="94.6">gt</text>
<text x="135.9" y="100.6">gt</text>
<text x="142.1" y="97.3">r</text>
<text x="147" y="96.9">r</text>
<text x="156.4" y="100.6">gt</text>
<text x="162.2" y="97.5">l</text>
<text x="167" y="96.9">l</text>
<text x="132.7" y="107.9">gt</text>
<text x="135.9" y="103.5">b</text>
<text x="139.8" y="107.9">gt</text>
<text x="140.7" y="103">b</text>
<text x="148.1" y="107.9">2</text>
<text x="156.4" y="103.2">t</text>
<text x="161.2" y="102.9">t</text>
<text x="167.2" y="107.9">2</text>
<text x="145.6" y="116.3">i</text>
<text x="134.7" y="122.7">i-C</text>
<text x="144.1" y="122.7">C</text>
<text x="163.3" y="122.7">i</text>
<text x="120.8" y="129.1">c</text>
<text x="120.8" y="126.8">gt</text>
<text x="128" y="126.8">gt</text>
<text x="128" y="129.1">c</text>
<text x="121.6" y="134.8">c</text>
<text x="128" y="134.8">c</text>
<text x="183.4" y="132.5">gt</text>
<text x="183.4" y="135.4">l</text>
<text x="109.9" y="143.9">gt</text>
<text x="146.7" y="138.3">gt</text>
<text x="146.7" y="140.6">r</text>
<text x="153.8" y="143.9">gt</text>
<text x="109.9" y="146.6">t</text>
<text x="153.8" y="146.8">b</text>
<text x="187.2" y="177.2">gt</text>
<text x="113.9" y="182.7">gt</text>
</g>
<g font-size="2.5">
<text x="115.9" y="152.2">l</text>
<text x="152.3" y="152.2">r</text>
<text x="188.8" y="152.2">t</text>
<text x="143.4" y="157.6">b</text>
<text x="128" y="162.9">i</text>
<text x="169.5" y="162.9">i-C</text>
<text x="145" y="168.3">C</text>
</g>
<g font-size="2.5" fill="#231f20">
<text x="29.8" y="263">P3</text>
<text x="30.7" y="260.5">P4</text>
<text x="31.6" y="258">P5</text>
<text x="28.1" y="269.1">P1</text>
<text x="28.9" y="265.8">P2</text>
</g>
<g font-size="2.2">
<text x="43.2" y="60">[12]</text>
<text x="42.8" y="119">[13]</text>
<text x="64.8" y="119">[14]</text>
<text x="86.9" y="119">[15]</text>
<text x="27.1" y="124.3">[16]</text>
<text x="59.8" y="124.3">[17]</text>
</g>
</svg>
